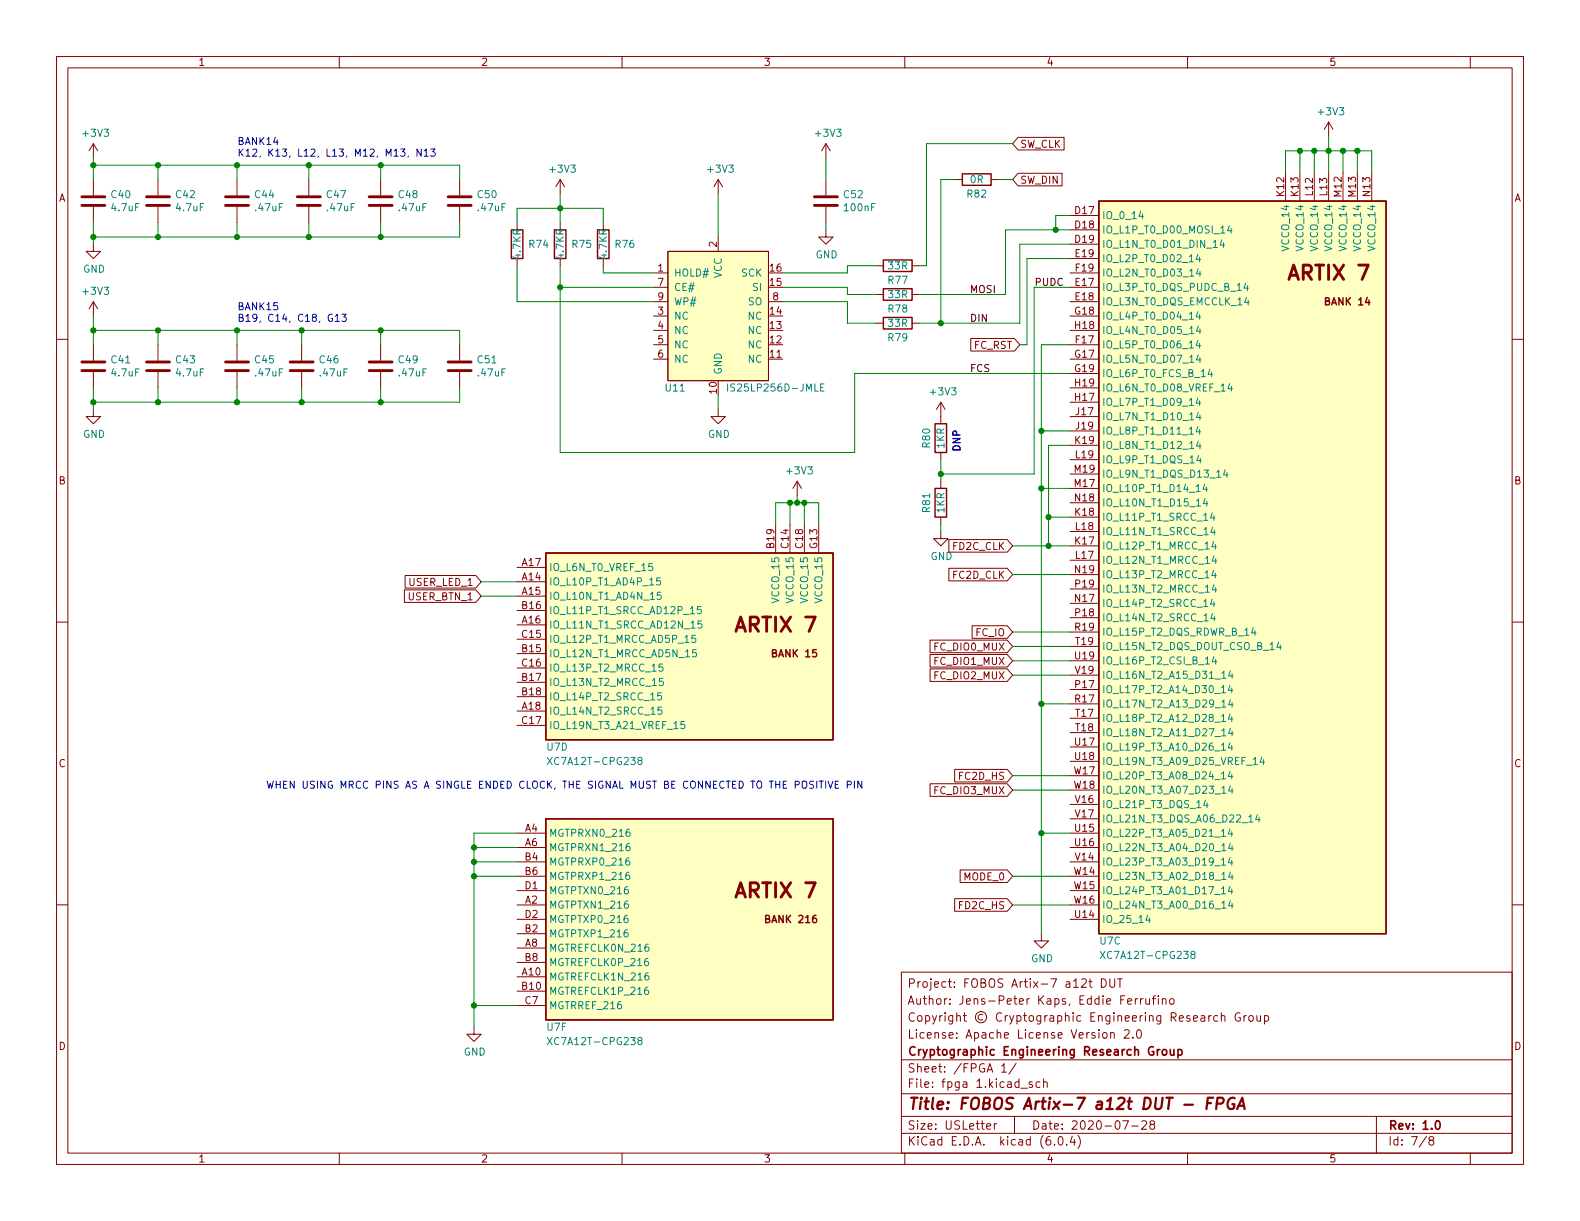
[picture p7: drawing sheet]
<svg xmlns="http://www.w3.org/2000/svg" width="279mm" height="216mm" viewBox="0 0 279 216" stroke-linecap="round" stroke-linejoin="round" font-family="sans-serif">
<g fill="none" stroke="#840000" stroke-width=".18">
<path d="M10 10h259.4v195.9h-259.4zM12 12h255.4v191.9h-255.4zM60 10v2M110 10v2M160 10v2M210 10v2M260 10v2M16.5 25.4l-.8 1.3M16.5 25.4v2.5M16.5 31.8v2.7M16.5 36.6v2.8M16.5 25.4l.8 1.3"/>
<path d="M27.9 31.8v2.7M27.9 36.6v2.8M41.9 31.8v2.7M41.9 36.6v2.8M54.6 31.8v2.7M54.6 36.6v2.8M67.3 31.8v2.7M67.3 36.6v2.8M81.3 31.8v2.7M81.3 36.6v2.8M91.4 39.4v1.2M99.1 31.8l-.8 1.2"/>
<path d="M99.1 31.8v2.5M99.1 39.4v1.2M99.1 31.8l.7 1.2M106.7 39.4v1.2M127 31.8v2.5M127 31.8l-.8 1.2M127 31.8l.8 1.2M146 25.4l-.7 1.3M146 25.4v2.5M146 31.8v2.7M146 36.6v2.8M146 25.4l.8 1.3"/>
<path d="M168.9 31.8h1.3M175.3 31.8h1.2M180 30.6h7.8v2.3h-7.8l-.9-1.1zM180 24.3h8.2v2.2h-8.2l-.9-1.1zM189.2 38.1h5.1M227.3 30.5v5.1M229.9 30.5v5.1M232.4 30.5v5.1M234.9 21.6v2.5M234.9 30.5v5.1M234.9 21.6l-.7 1.3M234.9 21.6l.8 1.3"/>
<path d="M237.5 30.5v5.1M240 30.5v5.1M242.6 30.5v5.1M10 60h2M16.5 43.2v1.3h1.3l-1.3 1.2-1.3-1.2h1.3M16.5 53.3v2.6M16.5 53.3l-.8 1.3M16.5 53.3l.8 1.3M91.4 45.7v1.3M99.1 45.7v1.3M106.7 45.7v1.3M115.6 48.3h2.5"/>
<path d="M115.6 55.9h2.5M115.6 58.4h2.5M115.6 50.8h2.5M115.6 53.3h2.5M118.1 44.5h17.8v22.8h-17.8zM127 41.9v2.6M135.9 53.3h2.5M146 40.6v1.3h1.3l-1.3 1.3-1.2-1.3h1.2M154.9 52.1h1.3M154.9 47h1.3M154.9 57.2h1.3M161.3 52.1h1.3"/>
<path d="M161.3 47h1.3M161.3 57.2h1.3M171.7 59.8h7.7l.9 1.2-.9 1.1h-7.7zM189.2 48.3h5.1M189.2 55.9h5.1M189.2 58.4h5.1M189.2 50.8h5.1M189.2 53.3h5.1M189.2 40.6h5.1M189.2 43.2h5.1M189.2 45.7h5.1M267.4 60h2"/>
<path d="M16.5 72.4v1.3h1.3l-1.3 1.2-1.3-1.2h1.3M16.5 61v2.8M16.5 65.8v2.8M27.9 61v2.8M27.9 65.8v2.8M41.9 61v2.8M41.9 65.8v2.8M53.3 61v2.8M53.3 65.8v2.8M67.3 61v2.8M67.3 65.8v2.8M81.3 61v2.8"/>
<path d="M81.3 65.8v2.8M115.6 63.5h2.5M115.6 61h2.5M127 72.4v1.3h1.3l-1.3 1.2-1.3-1.2h1.3M135.9 63.5h2.5M166.4 71.1v3.8M166.4 71.1l-.8 1.3M166.4 71.1l.7 1.3M189.2 63.5h5.1M189.2 61h5.1M189.2 66h5.1M189.2 71.1h5.1"/>
<path d="M189.2 68.6h5.1M189.2 73.7h5.1M189.2 76.2h5.1M189.2 78.7h5.1M137.2 92.7v5.1M139.7 92.7v5.1M141 85.1l-.8 1.3M141 85.1v2.5M141 85.1l.7 1.3M142.2 92.7v5.1M144.8 92.7v5.1M166.4 94v1.3h1.2l-1.2 1.2-1.3-1.2h1.3"/>
<path d="M166.4 80v1.3M166.4 85.1v1.3M166.4 91.4v1.3M167.8 95.4h10.3l1 1.1-1 1.1h-10.3zM189.2 96.5h5.1M189.2 91.4h5.1M189.2 99.1h5.1M189.2 94h5.1M189.2 81.3h5.1M189.2 86.4h5.1M189.2 83.8h5.1M189.2 88.9h5.1"/>
<path d="M10 110h2M71.5 104.3h12.6l1 1.1-1 1.1h-12.6zM71.6 101.8h12.5l1 1.1-1 1.1h-12.5zM91.4 102.9h5.1M91.4 105.4h5.1M91.4 110.5h5.1M91.4 100.3h5.1M91.4 115.6h5.1M91.4 108h5.1M91.4 113h5.1M91.4 118.1h5.1M164.5 118.3h13.6l1 1.1-1 1.1h-13.6z"/>
<path d="M164.5 113.2h13.6l1 1.1-1 1.1h-13.6zM164.5 115.7h13.6l1 1.1-1 1.2h-13.6zM167.8 100.5h10.3l1 1.1-1 1.1h-10.3zM171.9 110.6h6.2l1 1.2-1 1.1h-6.2zM189.2 106.7h5.1M189.2 101.6h5.1M189.2 109.2h5.1M189.2 104.1h5.1M189.2 111.8h5.1M189.2 114.3h5.1M189.2 116.8h5.1M189.2 119.4h5.1"/>
<path d="M267.4 110h2M91.4 125.7h5.1M91.4 120.7h5.1M91.4 123.2h5.1M91.4 128.3h5.1M164.5 138.6h13.6l1 1.1-1 1.1h-13.6zM168.8 136h9.3l1 1.2-1 1.1h-9.3zM189.2 121.9h5.1M189.2 124.5h5.1M189.2 127h5.1M189.2 129.5h5.1M189.2 132.1h5.1"/>
<path d="M189.2 134.6h5.1M189.2 137.2h5.1M189.2 139.7h5.1M10 160h2M91.4 147.3h5.1M91.4 149.9h5.1M91.4 152.4h5.1M91.4 154.9h5.1M91.4 157.5h5.1M168.8 158.9h9.3l1 1.1-1 1.1h-9.3zM169.8 153.8h8.3l1 1.1-1 1.2h-8.3zM189.2 147.3h5.1"/>
<path d="M189.2 149.9h5.1M189.2 152.4h5.1M189.2 154.9h5.1M189.2 157.5h5.1M189.2 142.2h5.1M189.2 144.8h5.1M267.4 160h2M91.4 172.7h5.1M91.4 160h5.1M91.4 167.6h5.1M91.4 175.3h5.1M91.4 165.1h5.1"/>
<path d="M91.4 170.2h5.1M91.4 177.8h5.1M91.4 162.6h5.1M159.4 171.9h108v32h-108zM161.7 179.2a.6 .6 0 0 0-.8 0 .6 .6 0 0 0-.1 .7 .56 .56 0 0 0 .3 .6 .56 .56 0 0 0 .6-.1M162.4 179.6h.4l.2 .3v.4l-.2 .3-.4-.1-.1-.2v-.4zM163.7 179.6h.4l.3 .3v.4l-.1 .2h-.6M163.7 179.6v1.5M164.9 179.6l.4 1M165.6 179.6l-.5 1.3-.2 .2M166.2 179.6v1M166.6 179.6h-.3l-.1 .3"/>
<path d="M167.1 179.1v.1M167.1 179.6v1M168.5 179.6v1.2l-.3 .3-.4-.1M168.5 179.6h-.5l-.2 .3v.4l.1 .2h.6M169.2 179.7l.2-.1h.4v1M169.2 179.1v1.5M170.3 179.6h.6M170.5 179.1v1.3l.4 .2M173.8 179.4a.52 .52 0 0 0-.8 .5 .52 .52 0 0 0 .8 .4M177.1 179.2a.6 .6 0 0 0-.7 0 .6 .6 0 0 0-.2 .7 .56 .56 0 0 0 .3 .6 .56 .56 0 0 0 .6-.1M177.8 179.6v1M178.2 179.6h-.3l-.1 .3"/>
<path d="M178.5 179.6l.4 1M179.3 179.6l-.5 1.3-.3 .2M179.8 179.6h.5l.2 .3v.4l-.1 .2h-.6M179.8 179.6v1.5M181 179.6h.5M181.2 179.1v1.3l.3 .2M182.1 179.6h.4l.3 .3v.4l-.3 .3-.4-.1-.1-.2v-.4zM184 179.6v1.2l-.2 .3-.4-.1M184 179.6h-.4l-.3 .3v.4l.2 .2h.5M184.1 165.1v1.3h1.3l-1.3 1.2-1.2-1.2h1.2M184.8 179.6v1M185.2 179.6h-.3l-.1 .3"/>
<path d="M185.7 179.6h.6v1M186.3 179.9l-.5 .1a.29 .29 0 0 0-.2 .3 .29 .29 0 0 0 .2 .3l.5-.1M187 179.6h.5l.3 .3v.4l-.2 .2h-.6M187 179.6v1.5M188.4 179.7l.2-.1h.4v1M188.4 179.1v1.5M189.2 160h5.1M189.2 162.6h5.1M189.8 179.1v.1M189.8 179.6v1M191.1 179.6h-.4l-.3 .3v.4l.1 .2h.6M192.5 173.6h.6"/>
<path d="M192.8 173.1v1.3l.3 .2M192.9 179.8h.5M193.6 179.1h-.7v1.5h.7M194.3 179.7l.2-.1h.3l.1 1M194.3 179.6v1M194.8 173.1a.76 .76 0 0 1 .8 .7 .76 .76 0 0 1-.8 .8zM196.3 179.6v1.2l-.3 .3-.4-.1M196.3 179.6h-.5l-.3 .3v.4l.2 .2h.6M196.3 173.1v1.2l.2 .3 .5-.1 .1-.2v-1.2M197 179.1v.1M197 179.6v1M197.6 173.1h.9"/>
<path d="M197.7 179.7l.2-.1h.4v1M197.7 179.6v1M198 173.1v1.5M199.4 177.1l.7-.2-.1-.3h-.4l-.2 .2 .1 .7h.5M200.8 176.6v1M201.2 176.6h-.3l-.1 .3M201.6 179.6v1M201.7 176.6v1M202 179.6h-.2l-.2 .3M202.1 176.6h-.3l-.1 .3M202.5 179.1v.1M202.5 179.6v1"/>
<path d="M202.6 176.6l.1 .9 .3 .1 .3-.2M203.3 179.7l.2-.1h.3l.1 1M203.3 176.6v1M203.3 179.6v1M203.8 176.6h.5M204.3 176.1l-.3 .2v1.3M204.8 176.1v.1M204.8 176.6v1M205.3 179.6v1.2l-.3 .3-.4-.1M205.3 179.6h-.5l-.3 .3v.4l.2 .2h.6M205.5 176.7l.3-.1h.3l.1 1M205.5 176.6v1"/>
<path d="M206.9 176.7l.2-.1 .4 .1 .1 .6-.1 .2-.4 .1-.2-.2zM207.1 179.9l.7-.1 .2-.2-.1-.4-.2-.1h-.6v1.5M207.5 179.9l.5 .7M210.4 179.6h-.4l-.2 .2 .1 .2 .5 .2v.3h-.6M212.4 179.6h.6v1M213 179.9l-.5 .1a.29 .29 0 0 0-.2 .3 .29 .29 0 0 0 .2 .3l.5-.1M213.8 179.6v1M214.2 179.6h-.3l-.1 .3M215.3 179.6h-.4l-.3 .3v.4l.2 .2h.5M216 179.7l.2-.1h.3l.1 1M216 179.1v1.5M219.3 179.2a.74 .74 0 0 0-.9 .5 .74 .74 0 0 0 .5 .9l.4-.2v-.5h-.3"/>
<path d="M220 179.6v1M220.4 179.6h-.3l-.1 .3M221 179.6h.3l.3 .3v.4l-.3 .3-.3-.1-.2-.2v-.4zM222.3 179.6v.9l.4 .1 .2-.2M222.9 179.6v1M223.6 179.6h.4l.3 .3v.4l-.1 .2h-.6M223.6 179.6v1.5M83.8 181.6v1.3h1.3l-1.3 1.3-1.3-1.3h1.3M159.4 197.4h108M159.4 193.4h108M159.4 187.4h108M174.5 199.2l.7-.2-.1-.3h-.4l-.2 .2v.7h.6"/>
<path d="M175.8 198.7v1M176.3 198.7h-.3l-.2 .3M177.1 188.5l.4-.4v1.5M177.1 189.6h.9M179.4 197.4v3M179.7 188l-1.3 1.9M180.5 192.4h1.2M182.5 191.4l-.3-.1-.2 .2v.2l.5 .2v.3h-.5M183.9 191.4l-.4-.1-.3 .3v.4l.1 .2h.6M184.5 191.4l.3-.1 .3 .1 .1 .9M184.5 190.8v1.5M195.1 182.6h.4l.3 .3v.4l-.3 .3-.4-.1-.1-.2v-.4z"/>
<path d="M196.4 182.7l.2-.1h.4v1M196.4 182.6v1M198.5 198.2h1l-.6 1.5M198.8 182.2l.6-.1 .2 .1 .1 .3-.9 1.1h.9M199 180.1l.7-.2-.1-.3h-.4l-.2 .2v.7h.6M200.1 199.1h1.2M200.3 180.1l.7-.2-.1-.3h-.4l-.2 .2v.7h.6M200.3 183.4v.2M201.2 182.2l.1-.1a.81 .81 0 0 1 .6 .6 .81 .81 0 0 1-.3 .8l-.1 .1a.81 .81 0 0 1-.6-.6 .81 .81 0 0 1 .3-.8zM201.9 198.3l.6-.1 .2 .1 .1 .3-1 1.1h1M203.6 198.8l-.3-.3 .1-.2 .2-.1h.4l.2 .3-.1 .2-.6 .2-.2 .2 .1 .4 .2 .2 .4-.1 .2-.2-.1-.4-.2-.2M208.5 180.1l.8-.2-.1-.3h-.4l-.3 .2 .1 .7h.6"/>
<path d="M211 180.1l.8-.2-.1-.3h-.4l-.3 .2 .1 .7h.6M243.4 197.4v6.5M60 203.9v2M110 203.9v2M159.4 200.4h108M160 203.9v2M186.5 202.3v.2M187.3 201h.2a.81 .81 0 0 1 .6 .6 .81 .81 0 0 1-.3 .8l-.2 .1a.81 .81 0 0 1-.6-.6 .81 .81 0 0 1 .3-.9zM188.6 202.3v.2M189.6 200.9l-.3 1.1h.9M190 201.5v1M190.6 200.8a1.72 1.72 0 0 1 0 2.2"/>
<path d="M210 203.9v2M252.3 200.9l-1.3 1.9M253 201.6l-.3-.3 .1-.2 .2-.1h.4l.1 .3v.2l-.7 .2-.1 .2v.3l.3 .3h.3l.2-.3v-.4l-.2-.2M260 203.9v2"/>
<circle cx="173.5" cy="179.9" r="1"/>
</g>
<path d="M205.1 185.6l-.3 .1-.1 .2M205.6 185.7l.2-.1 .4 .1 .1 .6-.1 .2-.4 .1-.2-.2zM207 185.6v.9l.4 .1 .2-.2M207.6 185.6v1M208.3 185.7l.4-.1 .3 .3v.4l-.1 .2h-.6M208.3 185.6v1.5M254 198.2h.2a.82 .82 0 0 1 .6 .6 .82 .82 0 0 1-.3 .8l-.2 .1a.81 .81 0 0 1-.6-.6 .81 .81 0 0 1 .3-.9z" fill="none" stroke="#840000" stroke-width=".3"/>
<path d="M213.5 195.1h.6M214.5 194.1h-.9l-.3 2M215.2 195.2h.7a.55 .55 0 0 0 .5-.5 .55 .55 0 0 0-.3-.6h-.8l-.2 2M218.3 194.2a1.02 1.02 0 0 0-1.2 .6 1.02 1.02 0 0 0 .5 1.3l.6-.2 .1-.7h-.4M218.8 196.1l.9-2 .4 2M219 195.5h1" fill="none" stroke="#840000" stroke-width=".4"/>
<g fill="none" stroke="#840000" stroke-width=".51">
<path d="M14.5 36.3h4M14.5 34.8h4M25.9 36.3h4.1M25.9 34.8h4.1M39.9 36.3h4M39.9 34.8h4M52.6 36.3h4M52.6 34.8h4M65.3 36.3h4M65.3 34.8h4M79.2 36.3h4.1M79.2 34.8h4.1"/>
<path d="M144 36.3h4.1M144 34.8h4.1M14.5 65.5h4M14.5 64h4M25.9 65.5h4.1M25.9 64h4.1M39.9 65.5h4M39.9 64h4M51.3 65.5h4.1M51.3 64h4.1M65.3 65.5h4M65.3 64h4"/>
<path d="M79.2 65.5h4.1M79.2 64h4.1"/>
</g>
<path d="M170.2 30.7h5.1v2.1h-5.1zM194.3 35.6h50.8v129.5h-50.8zM90.4 40.6h2.1v5.1h-2.1zM98 40.6h2.1v5.1h-2.1zM105.7 40.6h2v5.1h-2zM156.2 51.1h5.1v2h-5.1zM156.2 46h5.1v2h-5.1zM156.2 56.1h5.1v2.1h-5.1zM165.4 74.9h2v5.1h-2zM96.5 97.8h50.8v33h-50.8zM165.4 86.4h2v5h-2zM96.5 144.8h50.8v35.5h-50.8z" fill="none" stroke="#840000" stroke-width=".25"/>
<g fill="#ffffc2" stroke="#ffffc2" stroke-width=".18">
<path d="M96.5 97.8h50.8v33h-50.8z"/>
<path d="M96.5 144.8h50.8v35.5h-50.8z"/>
<path d="M118.1 44.5h17.8v22.8h-17.8z"/>
<path d="M194.3 35.6h50.8v129.5h-50.8z"/>
</g>
<g fill="none" stroke="#008484" stroke-width=".18">
<path d="M201.7 37.3l-.3 1h.8M217.4 39.9l-.3 .9h.8M211.8 45l-.3 .9h.8M211.8 55.1l-.3 .9h.8M211.9 47.5l-.3 .9h.8M211.9 57.7l-.3 .9h.8M212.1 45.4v.9M212.1 55.6v.9M212.2 48v.8M212.2 58.1v.9M216.1 42.4l-.3 .9h.7M216.4 42.9v.9"/>
<path d="M217.7 40.4v.8M220.3 50l-.3 1h.8M220.4 52.6l-.3 .9h.8M220.6 50.5v.9M220.7 53.1v.8M128.7 67.9v1.3M145.1 68.5h.4M145.7 67.9h-.6v1.3h.6M211.8 60.2l-.3 .9h.8M211.8 70.4l-.3 .9h.8M211.8 75.4l-.3 1h.8M211.9 62.7l-.3 1h.8"/>
<path d="M211.9 72.9l-.3 .9h.8M211.9 78l-.3 .9h.8M212.1 60.7v.8M212.1 70.8v.9M212.1 75.9v.9M212.2 63.2v.9M212.2 73.4v.8M212.2 78.5v.8M213.9 65.3l-.3 .9h.8M214.2 65.8v.8M217.5 67.8l-.4 .9h.8M217.8 68.3v.9"/>
<path d="M115.4 99.6h-.6l-.1 .6 .2-.1 .4 .1 .1 .2v.4l-.2 .1-.5-.1M211.9 80.5l-.3 .9h.8M212.3 81v.9M213 85.6l-.3 .9h.8M213.1 88.1l-.3 1h.8M213.3 86.1v.8M213.4 88.6v.9M214.4 90.7l-.3 .9h.8M214.4 93.2l-.3 .9h.8M214.6 95.8l-.3 .9h.8M214.7 98.3l-.3 .9h.8M214.7 91.2v.8"/>
<path d="M214.7 93.7v.9M214.9 96.2v.9M215 98.8v.8M216.7 83.1l-.3 .9h.7M217 83.5v.9M116.8 102.2h-.6l-.1 .6 .2-.1h.4l.1 .2v.4l-.2 .1-.5-.1M116.9 104.7h-.6l-.1 .6 .2-.1 .4 .1 .1 .1v.5l-.2 .1-.5-.1M117.2 117.4h-.6l-.1 .6 .2-.1 .4 .1 .1 .1v.5l-.2 .1-.5-.1M117.2 120h-.6v.6l.2-.2 .4 .1 .1 .2-.1 .4-.1 .1-.5-.1M123 112.3h-.6l-.1 .6 .2-.1 .4 .1 .1 .2v.4l-.2 .1-.5-.1M123.1 114.9h-.6l-.1 .6 .2-.1h.4l.2 .2-.1 .4-.2 .1-.5-.1M124 107.3h-.6l-.1 .6 .2-.2 .4 .1 .1 .2v.4l-.2 .1-.5-.1"/>
<path d="M124.1 109.8h-.6l-.1 .6 .2-.1h.4l.1 .2v.4l-.2 .2-.5-.2M214.4 105.9l-.3 .9h.8M214.4 108.5l-.3 .9h.8M214.6 100.8l-.3 1h.8M214.7 103.4l-.3 .9h.8M214.7 116.1l-.3 .9h.8M214.7 106.4v.9M214.7 108.9v.9M214.9 101.3v.9M215 103.9v.8M215 116.6v.8M217.6 118.6l-.3 .9h.8"/>
<path d="M217.9 119.1v.9M221.6 111l-.3 .9h.8M221.9 111.5v.8M226.1 113.5l-.3 1h.8M226.4 114v.9M96.8 133.9l.8 1.3M97.6 133.9l-.8 1.3M113 134.5l-.2-.3 .1-.2 .1-.1 .4 .1 .1 .2v.1l-.6 .2-.1 .2v.3l.2 .2h.3l.2-.2v-.4l-.2-.1M116.9 122.5h-.6v.6l.2-.1h.4l.1 .2-.1 .4-.1 .2-.5-.2M117 125h-.6l-.1 .6 .2-.1 .4 .1 .2 .2-.1 .4-.2 .1-.5-.1M121.1 127.6h-.7v.6l.2-.1h.4l.1 .2v.4l-.2 .1-.5-.1M216 122.5h.7"/>
<path d="M216 127.6h.7M216 132.7h.7M216 137.7h.7M217.5 121.2l-.3 .9h.8M217.5 126.2l-.3 1h.8M217.5 131.3l-.3 .9h.8M217.5 136.4l-.3 .9h.8M217.6 123.7l-.3 .9h.8M217.6 128.8l-.3 .9h.8M217.6 138.9l-.3 1h.8M217.8 121.6v.9M217.8 126.7v.9"/>
<path d="M217.8 131.8v.9M217.8 136.9v.8M217.9 124.2v.8M217.9 129.3v.8M217.9 139.4v.9M223.1 133.9l-.3 .9h.8M223.4 134.3v.9M111.3 151.7l-.4 .1a.86 .86 0 0 0 0 1.2l.4-.1 .1-.5-.3-.2h-.2l-.2 .2M111.3 154.2l-.4 .1a.86 .86 0 0 0 0 1.2l.4-.1 .1-.4-.3-.3h-.2l-.2 .3M111.3 146.6l-.3 .1a.85 .85 0 0 0 0 1.2l.4-.1v-.4l-.2-.3-.4 .1-.1 .2M111.3 149.2h-.3a.85 .85 0 0 0 0 1.2l.4-.1v-.4l-.2-.3-.4 .1-.1 .2M213.2 141.5l-.3 .9h.7"/>
<path d="M213.5 142v.8M216 147.9h.7M216 153h.7M216 158.1h.7M217.5 146.6l-.3 .9h.8M217.5 151.6l-.3 1h.8M217.5 156.7l-.3 .9h.8M217.6 149.1l-.3 .9h.8M217.6 154.2l-.3 .9h.8M217.6 159.3l-.3 .9h.8M217.8 147v.9M217.8 152.1v.9"/>
<path d="M217.8 157.2v.9M217.9 149.6v.8M217.9 154.7v.8M217.9 159.7v.9M222.4 144l-.4 .9h.8M222.7 144.5v.9M111 164.4l-.4 .1a.86 .86 0 0 0 0 1.2l.4-.1 .1-.5-.3-.2h-.3l-.2 .2M111 161.9h-.4a.86 .86 0 0 0 0 1.2l.4-.1 .1-.4-.3-.3-.3 .1-.2 .2M114.6 174.6h-.4a.85 .85 0 0 0 0 1.2l.4-.1 .1-.4-.2-.3h-.3l-.2 .3M114.6 169.5h-.4a.85 .85 0 0 0 0 1.3l.4-.2 .1-.4-.2-.2h-.3l-.2 .2M114.6 172l-.3 .1a.86 .86 0 0 0 0 1.2l.4-.1 .1-.4-.3-.3h-.2l-.3 .3M114.6 166.9l-.3 .1a.86 .86 0 0 0 0 1.2l.4-.1 .1-.4-.3-.3h-.2l-.3 .3"/>
<path d="M194.6 168.2l.8 1.3M195.4 168.2l-.8 1.3M202.9 161.8l-.3 .9h.8M203.2 162.3v.8M210.8 168.8l-.2-.3 .1-.2 .1-.1 .4 .1 .1 .2v.1l-.6 .2-.1 .2 .1 .4 .1 .1h.3l.2-.3v-.3l-.2-.1M96.8 183.5l.8 1.2M97.6 183.5l-.8 1.2M113 184l-.2-.2 .1-.2 .1-.1h.4l.1 .2v.2l-.6 .2-.1 .1v.3l.2 .2h.3l.2-.2v-.4l-.2-.1"/>
</g>
<g fill="none" stroke="#0000c2" stroke-width=".18">
<path d="M70.8 26.3h.8l-.4 .5 .4 .2v.5l-.2 .1-.6-.1M72.2 27.6l-.1 .2M74.5 26.3v1.3l-.8-1.3v1.3M75 26.7l.4-.4v1.3M75 27.6h.7M76.2 26.3h.7l-.4 .5 .4 .2v.5l-.2 .1-.5-.1M58.7 55.6a.59 .59 0 0 0-.7 .6 .59 .59 0 0 0 .7 .6l.1-.5h-.2M59.3 55.9l.3-.3v1.2M59.3 56.8h.7M60.4 55.6h.8l-.4 .4 .4 .2v.5l-.2 .1-.6-.1M144.9 138.1h.7M145.2 138.1v1.3"/>
<path d="M146 138.1v1.3M146.4 138.1l.5 1.3 .4-1.3M147.7 138.7h.4M148.3 138.1h-.6v1.3h.6M149.8 138.8l.6-.1 .1-.2v-.3l-.7-.1v1.3M151.1 138.1v1.3M152.4 138.1v1.3l-.7-1.3v1.3"/>
</g>
<g fill="none" stroke="#008400" stroke-width=".18">
<path d="M16.5 29.2h64.8v2.6M16.5 27.9v3.9M16.5 39.4v3.8M27.9 29.2v2.6M27.9 39.4v2.5M41.9 29.2v2.6M41.9 39.4v2.5M54.6 29.2v2.6M54.6 39.4v2.5M67.3 29.2v2.6M67.3 39.4v2.5M81.3 39.4v2.5h-64.8"/>
<path d="M91.4 39.4v-2.6h15.3v2.6M99.1 34.3v5.1M127 34.3v7.6M146 27.9v3.9M146 39.4v1.2M168.9 31.8h-2.5v25.4M176.5 31.8h2.6M179.1 25.4h-15.3v21.6h-1.2M189.2 38.1h-2.5v2.5M227.3 30.5v-3.8h15.3v3.8M229.9 26.7v3.8M232.4 26.7v3.8"/>
<path d="M234.9 24.1v6.4M237.5 26.7v3.8M240 26.7v3.8M16.5 58.4h64.8v2.6M16.5 55.9v5.1M27.9 58.4v2.6M41.9 58.4v2.6M53.3 58.4v2.6M67.3 58.4v2.6M91.4 47v6.3h24.2M99.1 47v33h52v-14h38.1M99.1 50.8h16.5"/>
<path d="M106.7 47v1.3h8.9M138.4 53.3h11.5v3.9h5M138.4 50.8h11.5v1.3h5M154.9 47h-5v1.3h-11.5M189.2 50.8h-6.3v33h-16.5M189.2 45.7h-7.6v15.3h-1.3M189.2 43.2h-8.9v14h-17.7M189.2 40.6h-11.4v11.5h-15.2M16.5 68.6v3.8M27.9 68.6v2.5M41.9 68.6v2.5M53.3 68.6v2.5"/>
<path d="M67.3 68.6v2.5M81.3 68.6v2.5h-64.8M127 69.9v2.5M184.1 76.2h5.1M189.2 61h-5.1v104.1M189.2 78.7h-3.8v17.8M137.2 92.7v-3.8h7.6v3.8M139.7 88.9v3.8M141 87.6v1.3M142.2 88.9v3.8M166.4 81.3v3.8M166.4 92.7v1.3"/>
<path d="M179.1 96.5h10.1M184.1 86.4h5.1M185.4 91.4h3.8M85.1 102.9h6.3M85.1 105.4h6.3M179.1 101.6h10.1M179.1 114.3h10.1M179.1 111.8h10.1M179.1 116.8h10.1M179.1 119.4h10.1M179.1 139.7h10.1M179.1 137.2h10.1"/>
<path d="M184.1 124.5h5.1M83.8 149.9h7.6M83.8 154.9h7.6M83.8 152.4h7.6M91.4 147.3h-7.6v34.3M179.1 154.9h10.1M184.1 147.3h5.1M83.8 177.8h7.6M179.1 160h10.1"/>
</g>
<g fill="#008400" stroke="#008400" stroke-width=".18">
<circle cx="16.5" cy="71.1" r=".46"/>
<circle cx="27.9" cy="71.1" r=".46"/>
<circle cx="16.5" cy="41.9" r=".46"/>
<circle cx="27.9" cy="41.9" r=".46"/>
<circle cx="16.5" cy="29.2" r=".46"/>
<circle cx="27.9" cy="58.4" r=".46"/>
<circle cx="16.5" cy="58.4" r=".46"/>
<circle cx="83.8" cy="152.4" r=".46"/>
<circle cx="83.8" cy="149.9" r=".46"/>
<circle cx="141" cy="88.9" r=".46"/>
<circle cx="139.7" cy="88.9" r=".46"/>
<circle cx="83.8" cy="177.8" r=".46"/>
<circle cx="83.8" cy="154.9" r=".46"/>
<circle cx="142.2" cy="88.9" r=".46"/>
<circle cx="99.1" cy="50.8" r=".46"/>
<circle cx="53.3" cy="58.4" r=".46"/>
<circle cx="67.3" cy="58.4" r=".46"/>
<circle cx="67.3" cy="41.9" r=".46"/>
<circle cx="67.3" cy="29.2" r=".46"/>
<circle cx="54.6" cy="29.2" r=".46"/>
<circle cx="67.3" cy="71.1" r=".46"/>
<circle cx="99.1" cy="36.8" r=".46"/>
<circle cx="185.4" cy="96.5" r=".46"/>
<circle cx="184.1" cy="147.3" r=".46"/>
<circle cx="184.1" cy="124.5" r=".46"/>
<circle cx="166.4" cy="57.2" r=".46"/>
<circle cx="237.5" cy="26.7" r=".46"/>
<circle cx="234.9" cy="26.7" r=".46"/>
<circle cx="232.4" cy="26.7" r=".46"/>
<circle cx="186.7" cy="40.6" r=".46"/>
<circle cx="240" cy="26.7" r=".46"/>
<circle cx="229.9" cy="26.7" r=".46"/>
<circle cx="41.9" cy="41.9" r=".46"/>
<circle cx="54.6" cy="41.9" r=".46"/>
<circle cx="41.9" cy="58.4" r=".46"/>
<circle cx="27.9" cy="29.2" r=".46"/>
<circle cx="41.9" cy="29.2" r=".46"/>
<circle cx="53.3" cy="71.1" r=".46"/>
<circle cx="41.9" cy="71.1" r=".46"/>
<circle cx="184.1" cy="86.4" r=".46"/>
<circle cx="185.4" cy="91.4" r=".46"/>
<circle cx="166.4" cy="83.8" r=".46"/>
<circle cx="184.1" cy="76.2" r=".46"/>
</g>
<g font-size="3.5" fill="#840000">
<text x="228.2" y="49.5">ARTIX 7</text>
<text x="130.4" y="111.8">ARTIX 7</text>
<text x="130.4" y="158.8">ARTIX 7</text>
</g>
<text font-size="2.8" fill="#840000" x="160.4" y="196.2">Title: FOBOS Artix-7 a12t DUT - FPGA</text>
<g font-size="2.1" fill="#840000">
<text x="160.4" y="177.6">Author: Jens-Peter Kaps, Eddie Ferrufino</text>
<text x="160.4" y="174.6">Project: FOBOS Artix-7 a12t DUT</text>
<text x="160.4" y="183.6">License: Apache License Version 2.0</text>
<text x="160.4" y="189.7">Sheet: /FPGA 1/</text>
<text x="160.4" y="186.7">Cryptographic Engineering Research Group</text>
<text x="160.4" y="192.4">File: fpga 1.kicad_sch</text>
<text x="160.4" y="202.5">KiCad E.D.A. kicad (6.0.4)</text>
<text x="160.4" y="199.7">Size: USLetter</text>
<text x="182.4" y="199.7">Date: 2020-07-28</text>
<text x="245.4" y="199.7">Rev: 1.0</text>
<text x="245.4" y="202.5">Id: 7/8</text>
</g>
<g font-size="1.8" fill="#840000">
<text x="35" y="11.6">1</text>
<text x="85" y="11.6">2</text>
<text x="135" y="11.6">3</text>
<text x="185" y="11.6">4</text>
<text x="235" y="11.6">5</text>
<text x="180.3" y="26.1">SW_CLK</text>
<text x="10.3" y="35.6">A</text>
<text x="180.3" y="32.5">SW_DIN</text>
<text x="227.1" y="34.6" transform="rotate(-90 227.1 34.6)">K12</text>
<text x="229.6" y="34.6" transform="rotate(-90 229.6 34.6)">K13</text>
<text x="232.2" y="34.5" transform="rotate(-90 232.2 34.5)">L12</text>
<text x="234.7" y="34.5" transform="rotate(-90 234.7 34.5)">L13</text>
<text x="237.2" y="34.7" transform="rotate(-90 237.2 34.7)">M12</text>
<text x="239.8" y="34.7" transform="rotate(-90 239.8 34.7)">M13</text>
<text x="242.3" y="34.6" transform="rotate(-90 242.3 34.6)">N13</text>
<text x="267.7" y="35.6">A</text>
<text x="190.1" y="37.8">D17</text>
<text x="190.1" y="40.4">D18</text>
<text x="126.7" y="43.7" transform="rotate(-90 126.7 43.7)">2</text>
<text x="190.1" y="42.9">D19</text>
<text x="190.2" y="45.5">E19</text>
<text x="116.3" y="48">1</text>
<text x="116.3" y="50.5">7</text>
<text x="116.3" y="53.1">9</text>
<text x="136.2" y="50.5">15</text>
<text x="136.2" y="48">16</text>
<text x="136.7" y="53.1">8</text>
<text x="190.2" y="50.5">E17</text>
<text x="190.2" y="53.1">E18</text>
<text x="190.2" y="48">F19</text>
<text x="234.5" y="54">BANK 14</text>
<text x="116.3" y="55.6">3</text>
<text x="116.3" y="58.2">4</text>
<text x="136.2" y="58.2">13</text>
<text x="136.2" y="55.6">14</text>
<text x="190.1" y="55.6">G18</text>
<text x="190.1" y="58.2">H18</text>
<text x="116.3" y="60.7">5</text>
<text x="116.3" y="63.2">6</text>
<text x="136.2" y="63.2">11</text>
<text x="136.2" y="60.7">12</text>
<text x="172.2" y="61.7">FC_RST</text>
<text x="190.1" y="63.2">G17</text>
<text x="190.1" y="65.8">G19</text>
<text x="190.2" y="60.7">F17</text>
<text x="126.7" y="69.6" transform="rotate(-90 126.7 69.6)">10</text>
<text x="190.1" y="70.9">H17</text>
<text x="190.1" y="68.3">H19</text>
<text x="190.3" y="73.4">J17</text>
<text x="190.3" y="75.9">J19</text>
<text x="190" y="83.6">M19</text>
<text x="190.1" y="78.5">K19</text>
<text x="190.2" y="81">L19</text>
<text x="10.3" y="85.7">B</text>
<text x="190" y="86.1">M17</text>
<text x="190.1" y="88.6">N18</text>
<text x="267.7" y="85.7">B</text>
<text x="190.1" y="91.2">K18</text>
<text x="190.2" y="93.7">L18</text>
<text x="92.4" y="100.1">A17</text>
<text x="136.9" y="96.9" transform="rotate(-90 136.9 96.9)">B19</text>
<text x="139.4" y="96.9" transform="rotate(-90 139.4 96.9)">C14</text>
<text x="142" y="96.9" transform="rotate(-90 142 96.9)">C18</text>
<text x="144.5" y="96.9" transform="rotate(-90 144.5 96.9)">G13</text>
<text x="168.6" y="97.2">FD2C_CLK</text>
<text x="190.1" y="96.3">K17</text>
<text x="190.1" y="101.3">N19</text>
<text x="190.2" y="98.8">L17</text>
<text x="72.3" y="106.1">USER_BTN_1</text>
<text x="72.4" y="103.6">USER_LED_1</text>
<text x="92.4" y="102.6">A14</text>
<text x="92.4" y="105.2">A15</text>
<text x="92.4" y="107.7">B16</text>
<text x="168.6" y="102.3">FC2D_CLK</text>
<text x="190.1" y="106.4">N17</text>
<text x="190.2" y="103.9">P19</text>
<text x="92.4" y="110.2">A16</text>
<text x="92.4" y="112.8">C15</text>
<text x="172.6" y="112.5">FC_IO</text>
<text x="190.1" y="111.5">R19</text>
<text x="190.2" y="109">P18</text>
<text x="92.4" y="115.3">B15</text>
<text x="92.4" y="117.9">C16</text>
<text x="136.7" y="116.2">BANK 15</text>
<text x="165.4" y="115">FC_DIO0_MUX</text>
<text x="165.4" y="117.6">FC_DIO1_MUX</text>
<text x="190.1" y="116.6">U19</text>
<text x="190.2" y="119.1">V19</text>
<text x="190.2" y="114">T19</text>
<text x="92.4" y="125.5">A18</text>
<text x="92.4" y="120.4">B17</text>
<text x="92.4" y="122.9">B18</text>
<text x="165.4" y="120.1">FC_DIO2_MUX</text>
<text x="190.1" y="124.2">R17</text>
<text x="190.2" y="121.7">P17</text>
<text x="92.4" y="128">C17</text>
<text x="190.1" y="131.8">U17</text>
<text x="190.2" y="126.7">T17</text>
<text x="190.2" y="129.3">T18</text>
<text x="10.3" y="135.6">C</text>
<text x="169.7" y="137.9">FC2D_HS</text>
<text x="190" y="136.9">W17</text>
<text x="190.1" y="134.4">U18</text>
<text x="267.7" y="135.6">C</text>
<text x="165.4" y="140.4">FC_DIO3_MUX</text>
<text x="190" y="139.4">W18</text>
<text x="190.2" y="142">V16</text>
<text x="92.8" y="147.1">A4</text>
<text x="92.8" y="149.6">A6</text>
<text x="190.1" y="147.1">U15</text>
<text x="190.1" y="149.6">U16</text>
<text x="190.2" y="144.5">V17</text>
<text x="92.8" y="152.1">B4</text>
<text x="92.8" y="154.7">B6</text>
<text x="170.5" y="155.7">MODE_0</text>
<text x="190" y="154.7">W14</text>
<text x="190.2" y="152.1">V14</text>
<text x="92.8" y="159.8">A2</text>
<text x="92.8" y="157.2">D1</text>
<text x="169.7" y="160.7">FD2C_HS</text>
<text x="190" y="157.2">W15</text>
<text x="190" y="159.8">W16</text>
<text x="92.8" y="167.4">A8</text>
<text x="92.8" y="164.8">B2</text>
<text x="92.8" y="162.3">D2</text>
<text x="135.6" y="163.2">BANK 216</text>
<text x="190.1" y="162.3">U14</text>
<text x="92.4" y="172.5">A10</text>
<text x="92.8" y="169.9">B8</text>
<text x="92.4" y="175">B10</text>
<text x="92.8" y="177.5">C7</text>
<text x="10.3" y="185.7">D</text>
<text x="267.7" y="185.7">D</text>
<text x="35" y="205.6">1</text>
<text x="85" y="205.6">2</text>
<text x="135" y="205.6">3</text>
<text x="185" y="205.6">4</text>
<text x="235" y="205.6">5</text>
</g>
<g font-size="1.8" fill="#008484">
<text x="233.2" y="20.4">+3V3</text>
<text x="14.8" y="24.2">+3V3</text>
<text x="144.3" y="24.2">+3V3</text>
<text x="19.7" y="35">C40</text>
<text x="31.2" y="35">C42</text>
<text x="45.1" y="35">C44</text>
<text x="57.8" y="35">C47</text>
<text x="70.5" y="35">C48</text>
<text x="84.5" y="35">C50</text>
<text x="97.4" y="30.5">+3V3</text>
<text x="125.3" y="30.5">+3V3</text>
<text x="149.3" y="35">C52</text>
<text x="171.1" y="34.9">R82</text>
<text x="171.6" y="32.4">0R</text>
<text x="19.8" y="37.3">4.7uF</text>
<text x="31.3" y="37.3">4.7uF</text>
<text x="45.2" y="37.3">.47uF</text>
<text x="57.9" y="37.3">.47uF</text>
<text x="70.6" y="37.3">.47uF</text>
<text x="84.6" y="37.3">.47uF</text>
<text x="149.4" y="37.3">100nF</text>
<text x="194.8" y="38.7">IO_0_14</text>
<text x="194.8" y="41.3">IO_L1P_T0_D00_MOSI_14</text>
<text x="92.1" y="45.7" transform="rotate(-90 92.1 45.7)">4.7KR</text>
<text x="93.6" y="43.8">R74</text>
<text x="99.7" y="45.7" transform="rotate(-90 99.7 45.7)">4.7KR</text>
<text x="101.2" y="43.8">R75</text>
<text x="107.3" y="45.7" transform="rotate(-90 107.3 45.7)">4.7KR</text>
<text x="108.9" y="43.8">R76</text>
<text x="144.2" y="45.7">GND</text>
<text x="157.1" y="47.6">33R</text>
<text x="194.8" y="43.8">IO_L1N_T0_D01_DIN_14</text>
<text x="194.8" y="46.4">IO_L2P_T0_D02_14</text>
<text x="228" y="44.1" transform="rotate(-90 228 44.1)">VCCO_14</text>
<text x="230.5" y="44.1" transform="rotate(-90 230.5 44.1)">VCCO_14</text>
<text x="233" y="44.1" transform="rotate(-90 233 44.1)">VCCO_14</text>
<text x="235.6" y="44.1" transform="rotate(-90 235.6 44.1)">VCCO_14</text>
<text x="238.1" y="44.1" transform="rotate(-90 238.1 44.1)">VCCO_14</text>
<text x="240.7" y="44.1" transform="rotate(-90 240.7 44.1)">VCCO_14</text>
<text x="243.2" y="44.1" transform="rotate(-90 243.2 44.1)">VCCO_14</text>
<text x="14.7" y="48.2">GND</text>
<text x="14.8" y="52.1">+3V3</text>
<text x="119.1" y="48.9">HOLD#</text>
<text x="119.1" y="51.4">CE#</text>
<text x="119.1" y="54">WP#</text>
<text x="127.6" y="49.2" transform="rotate(-90 127.6 49.2)">VCC</text>
<text x="131.1" y="48.9">SCK</text>
<text x="132.3" y="54">SO</text>
<text x="133.2" y="51.4">SI</text>
<text x="157.1" y="52.7">33R</text>
<text x="157.1" y="50.2">R77</text>
<text x="194.8" y="51.4">IO_L3P_T0_DQS_PUDC_B_14</text>
<text x="194.8" y="54">IO_L3N_T0_DQS_EMCCLK_14</text>
<text x="194.8" y="48.9">IO_L2N_T0_D03_14</text>
<text x="119.1" y="56.5">NC</text>
<text x="119.1" y="59.1">NC</text>
<text x="132.3" y="59.1">NC</text>
<text x="132.3" y="56.5">NC</text>
<text x="157.1" y="55.2">R78</text>
<text x="157.1" y="57.8">33R</text>
<text x="194.8" y="56.5">IO_L4P_T0_D04_14</text>
<text x="194.8" y="59.1">IO_L4N_T0_D05_14</text>
<text x="19.7" y="64.2">C41</text>
<text x="31.2" y="64.2">C43</text>
<text x="45.1" y="64.2">C45</text>
<text x="56.6" y="64.2">C46</text>
<text x="70.5" y="64.2">C49</text>
<text x="84.5" y="64.2">C51</text>
<text x="119.1" y="61.6">NC</text>
<text x="119.1" y="64.1">NC</text>
<text x="132.3" y="64.1">NC</text>
<text x="132.3" y="61.6">NC</text>
<text x="157.1" y="60.3">R79</text>
<text x="194.8" y="61.6">IO_L5P_T0_D06_14</text>
<text x="194.8" y="64.1">IO_L5N_T0_D07_14</text>
<text x="19.8" y="66.5">4.7uF</text>
<text x="31.3" y="66.5">4.7uF</text>
<text x="45.2" y="66.5">.47uF</text>
<text x="56.7" y="66.5">.47uF</text>
<text x="70.6" y="66.5">.47uF</text>
<text x="84.6" y="66.5">.47uF</text>
<text x="117.8" y="69.2">U11</text>
<text x="127.6" y="66.3" transform="rotate(-90 127.6 66.3)">GND</text>
<text x="129.4" y="69.2">IS25LP256D-JMLE</text>
<text x="164.7" y="69.9">+3V3</text>
<text x="194.8" y="66.7">IO_L6P_T0_FCS_B_14</text>
<text x="194.8" y="71.8">IO_L7P_T1_D09_14</text>
<text x="194.8" y="69.2">IO_L6N_T0_D08_VREF_14</text>
<text x="14.7" y="77.4">GND</text>
<text x="125.2" y="77.4">GND</text>
<text x="194.8" y="74.3">IO_L7N_T1_D10_14</text>
<text x="194.8" y="76.8">IO_L8P_T1_D11_14</text>
<text x="139.3" y="83.9">+3V3</text>
<text x="164.5" y="79.1" transform="rotate(-90 164.5 79.1)">R80</text>
<text x="167" y="79.2" transform="rotate(-90 167 79.2)">1KR</text>
<text x="194.8" y="79.4">IO_L8N_T1_D12_14</text>
<text x="194.8" y="81.9">IO_L9P_T1_DQS_14</text>
<text x="194.8" y="87">IO_L10P_T1_D14_14</text>
<text x="194.8" y="84.5">IO_L9N_T1_DQS_D13_14</text>
<text x="194.8" y="89.5">IO_L10N_T1_D15_14</text>
<text x="164.5" y="90.5" transform="rotate(-90 164.5 90.5)">R81</text>
<text x="167" y="90.7" transform="rotate(-90 167 90.7)">1KR</text>
<text x="194.8" y="92.1">IO_L11P_T1_SRCC_14</text>
<text x="194.8" y="94.6">IO_L11N_T1_SRCC_14</text>
<text x="97" y="101">IO_L6N_T0_VREF_15</text>
<text x="164.5" y="99">GND</text>
<text x="194.8" y="97.2">IO_L12P_T1_MRCC_14</text>
<text x="194.8" y="99.7">IO_L12N_T1_MRCC_14</text>
<text x="97" y="103.5">IO_L10P_T1_AD4P_15</text>
<text x="97" y="106">IO_L10N_T1_AD4N_15</text>
<text x="137.8" y="106.4" transform="rotate(-90 137.8 106.4)">VCCO_15</text>
<text x="140.3" y="106.4" transform="rotate(-90 140.3 106.4)">VCCO_15</text>
<text x="142.9" y="106.4" transform="rotate(-90 142.9 106.4)">VCCO_15</text>
<text x="145.4" y="106.4" transform="rotate(-90 145.4 106.4)">VCCO_15</text>
<text x="194.8" y="107.3">IO_L14P_T2_SRCC_14</text>
<text x="194.8" y="102.2">IO_L13P_T2_MRCC_14</text>
<text x="194.8" y="104.8">IO_L13N_T2_MRCC_14</text>
<text x="97" y="111.1">IO_L11N_T1_SRCC_AD12N_15</text>
<text x="97" y="108.6">IO_L11P_T1_SRCC_AD12P_15</text>
<text x="97" y="113.7">IO_L12P_T1_MRCC_AD5P_15</text>
<text x="194.8" y="109.9">IO_L14N_T2_SRCC_14</text>
<text x="194.8" y="112.4">IO_L15P_T2_DQS_RDWR_B_14</text>
<text x="97" y="116.2">IO_L12N_T1_MRCC_AD5N_15</text>
<text x="97" y="118.7">IO_L13P_T2_MRCC_15</text>
<text x="194.8" y="114.9">IO_L15N_T2_DQS_DOUT_CSO_B_14</text>
<text x="194.8" y="117.5">IO_L16P_T2_CSI_B_14</text>
<text x="97" y="121.3">IO_L13N_T2_MRCC_15</text>
<text x="97" y="123.8">IO_L14P_T2_SRCC_15</text>
<text x="194.8" y="122.6">IO_L17P_T2_A14_D30_14</text>
<text x="194.8" y="125.1">IO_L17N_T2_A13_D29_14</text>
<text x="194.8" y="120">IO_L16N_T2_A15_D31_14</text>
<text x="97" y="126.4">IO_L14N_T2_SRCC_15</text>
<text x="97" y="128.9">IO_L19N_T3_A21_VREF_15</text>
<text x="194.8" y="127.6">IO_L18P_T2_A12_D28_14</text>
<text x="194.8" y="130.2">IO_L18N_T2_A11_D27_14</text>
<text x="96.7" y="132.7">U7D</text>
<text x="97.6" y="135.3">XC7A12T-CPG238</text>
<text x="194.8" y="132.7">IO_L19P_T3_A10_D26_14</text>
<text x="194.8" y="135.3">IO_L19N_T3_A09_D25_VREF_14</text>
<text x="194.8" y="137.8">IO_L20P_T3_A08_D24_14</text>
<text x="194.8" y="142.9">IO_L21P_T3_DQS_14</text>
<text x="194.8" y="140.3">IO_L20N_T3_A07_D23_14</text>
<text x="97" y="148">MGTPRXN0_216</text>
<text x="194.8" y="148">IO_L22P_T3_A05_D21_14</text>
<text x="194.8" y="145.4">IO_L21N_T3_DQS_A06_D22_14</text>
<text x="97" y="150.5">MGTPRXN1_216</text>
<text x="97" y="153">MGTPRXP0_216</text>
<text x="97" y="155.6">MGTPRXP1_216</text>
<text x="194.8" y="150.5">IO_L22N_T3_A04_D20_14</text>
<text x="194.8" y="153">IO_L23P_T3_A03_D19_14</text>
<text x="194.8" y="155.6">IO_L23N_T3_A02_D18_14</text>
<text x="97" y="160.7">MGTPTXN1_216</text>
<text x="97" y="158.1">MGTPTXN0_216</text>
<text x="194.8" y="158.1">IO_L24P_T3_A01_D17_14</text>
<text x="194.8" y="160.7">IO_L24N_T3_A00_D16_14</text>
<text x="97" y="165.7">MGTPTXP1_216</text>
<text x="97" y="163.2">MGTPTXP0_216</text>
<text x="194.5" y="167">U7C</text>
<text x="194.8" y="163.2">IO_25_14</text>
<text x="97" y="173.4">MGTREFCLK1N_216</text>
<text x="97" y="168.3">MGTREFCLK0N_216</text>
<text x="97" y="170.8">MGTREFCLK0P_216</text>
<text x="182.3" y="170.1">GND</text>
<text x="195.4" y="169.5">XC7A12T-CPG238</text>
<text x="97" y="175.9">MGTREFCLK1P_216</text>
<text x="97" y="178.4">MGTRREF_216</text>
<text x="96.7" y="182.2">U7F</text>
<text x="97.6" y="184.8">XC7A12T-CPG238</text>
<text x="82" y="186.6">GND</text>
</g>
<g font-size="1.8" fill="#0000c2">
<text x="41.9" y="25.6">BANK14</text>
<text x="41.9" y="27.7">K12, K13, L12, L13, M12, M13, N13</text>
<text x="41.9" y="54.8">BANK15</text>
<text x="41.9" y="56.9">B19, C14, C18, G13</text>
<text x="169.8" y="80" transform="rotate(-90 169.8 80)">DNP</text>
<text x="47" y="139.4">WHEN USING MRCC PINS AS A SINGLE ENDED CLOCK, THE SIGNAL MUST BE CONNECTED TO THE POSITIVE PIN</text>
</g>
<g font-size="1.8">
<text x="171.4" y="51.8">MOSI</text>
<text x="182.9" y="50.5">PUDC</text>
<text x="171.4" y="56.9">DIN</text>
<text x="171.4" y="65.8">FCS</text>
</g>
</svg>
